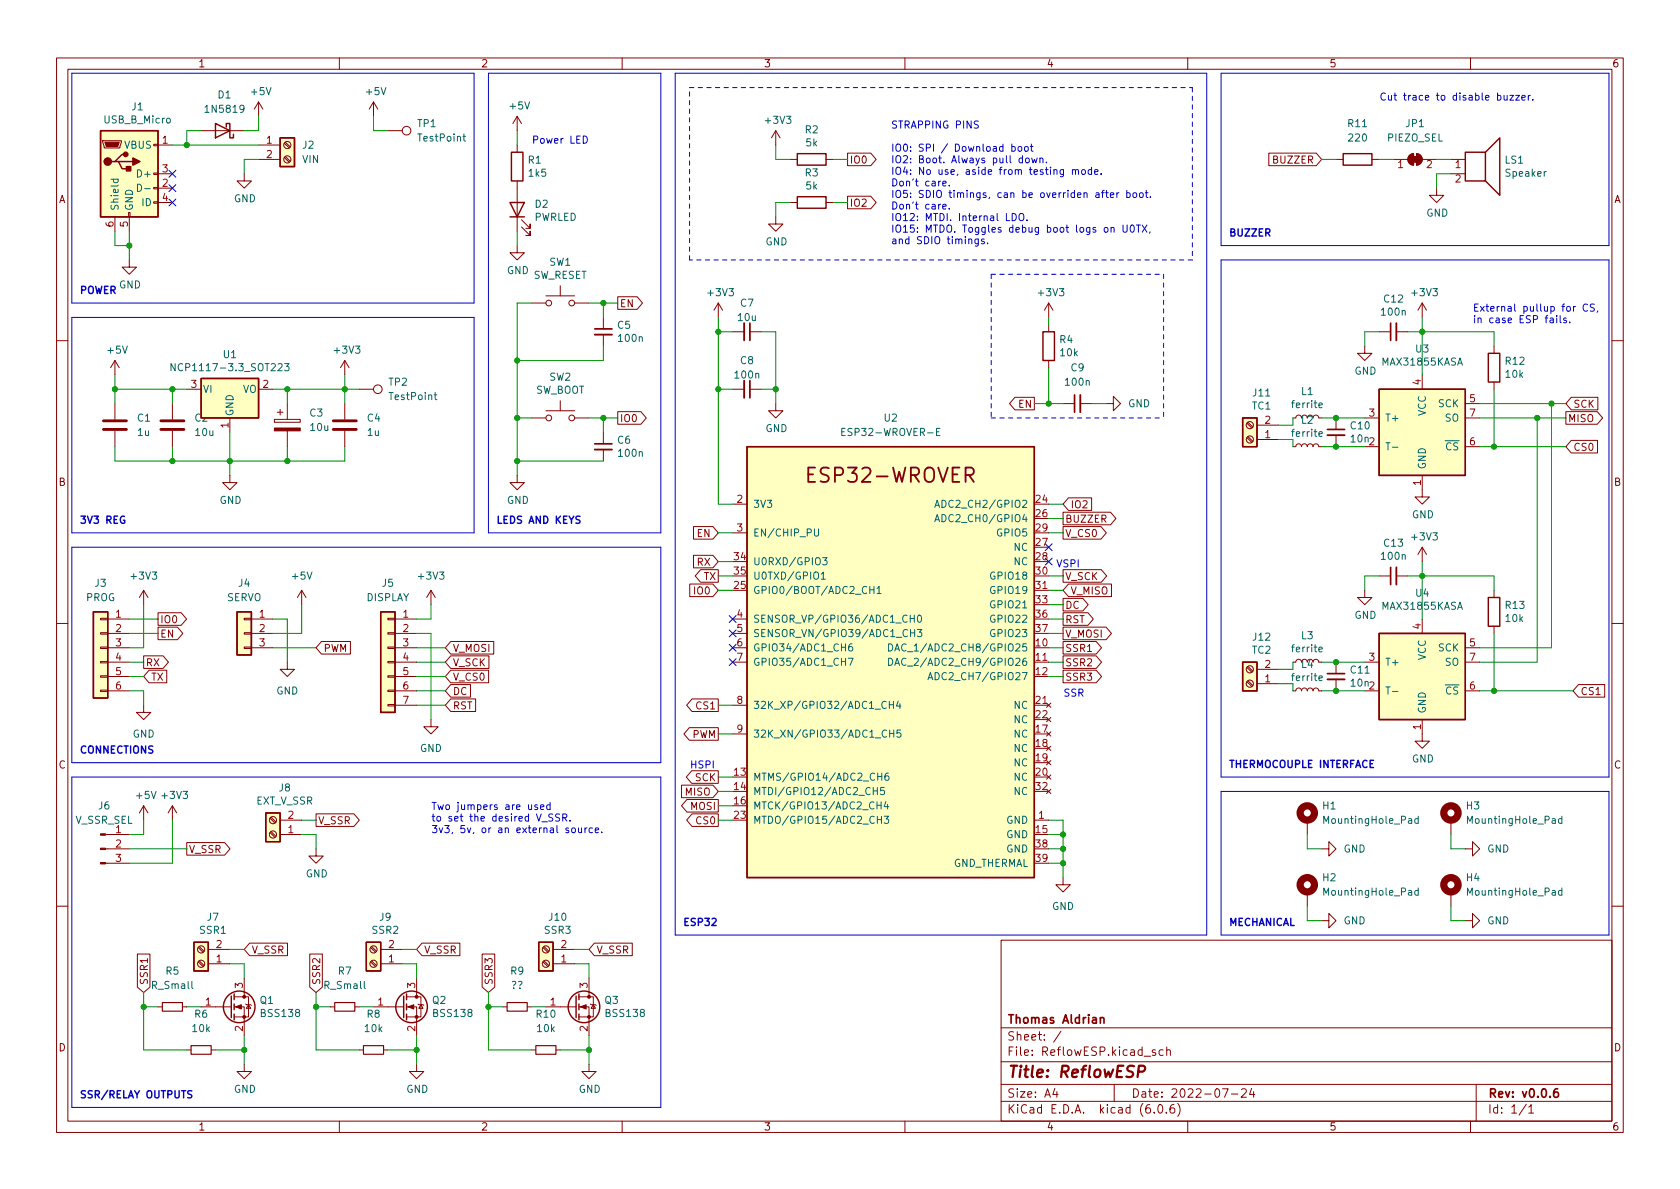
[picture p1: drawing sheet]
<svg xmlns="http://www.w3.org/2000/svg" width="297mm" height="210mm" viewBox="0 0 297 210" stroke-linecap="round" stroke-linejoin="round" font-family="sans-serif">
<g fill="none" stroke="#840000" stroke-width=".18">
<path d="M10 10.2h277v190.1h-277zM12 12.2h273v186.1h-273zM45.7 18l-.7 1.3M45.7 18v2.6M45.7 18l.8 1.3M60 10.2v2M66 18l-.7 1.3M66 18v2.6M66 18l.8 1.3M110 10.2v2M160 10.2v2M210 10.2v2"/>
<path d="M260 10.2v2M18.2 24.9h3.3v.2l-.3 1.1h-2.8zM20.3 38.3v2.6M22.7 37.6h.3v.7h-.3zM22.9 38.3v2.6M27.2 35.7h.7v.2h-.7zM27.2 33.1h.7v.3h-.7zM27.2 30.6h.7v.3h-.7zM27.2 25.5h.7v.3h-.7zM27.9 25.6h2.6M27.9 35.8h2.6M27.9 33.3h2.6"/>
<path d="M27.9 30.7h2.6M35.6 23.1h7.6M43.2 30.7v1.3h1.2l-1.2 1.3-1.3-1.3h1.3M45.7 25.6h3.8M45.7 28.2h3.8M50.3 27.9l.8 .8M50.3 25.3l.8 .9M50.4 27.7l.9 .8M50.4 25.1l.9 .9M68.6 23.1h2.5M91.4 20.6v2.5M91.4 25.6v1.3"/>
<path d="M91.4 32v8.9M91.4 20.6l-.7 1.2M91.4 20.6l.8 1.2M92.2 38.9l1.5 1.5v-.8v.8h-.7M137.2 38.3v1.3h1.2l-1.2 1.3-1.3-1.3h1.3M137.2 23.1l-.8 1.3M137.2 23.1v2.5M137.2 23.1l.7 1.3M139.7 28.2h1.3M139.7 35.8h1.3M146 28.2h1.3M146 35.8h1.3"/>
<path d="M149.9 27.1h4.1l.9 1.1-.9 1.1h-4.1zM149.9 34.7h4.1l.9 1.1-.9 1.1h-4.1zM224.3 27.1h8.4l1 1.1-1 1.1h-8.4zM236.2 28.2h1.3M242.6 28.2h1.2M246.4 28.2h2.5M249.2 27.5l.7-.3v2a1.02 1.02 0 0 1-.9-.6 1.02 1.02 0 0 1 .2-1.1zM250.4 27.2a1.02 1.02 0 0 1 1.1 1 1.02 1.02 0 0 1-1.1 1zM251.5 28.2h2.5M254 33.3v1.2h1.3l-1.3 1.3-1.3-1.3h1.3M256.5 28.2h2.6M256.5 30.7h2.6"/>
<path d="M22.9 46v1.2h1.2l-1.2 1.3-1.3-1.3h1.3M91.4 43.4v1.3h1.3l-1.3 1.3-1.2-1.3h1.2M92.2 40.1l1.5 1.6v-.8v.8h-.7M94 53.6h2.5M96.5 52.3h5.1M99.1 50.5v1.8M101.6 53.6h2.5M106.7 56.1v2.1M106.7 59.2v2M109.2 52.5h3.5l.9 1.1-.9 1.1h-3.5zM127 53.6l-.8 1.3M127 53.6v2.5"/>
<path d="M127 53.6l.8 1.3M129.5 58.7h2.1M132.6 58.7h2M185.4 53.6l-.7 1.3M185.4 53.6v2.5M185.4 57.4v1.3M185.4 53.6l.8 1.3M243.8 58.7h2.1M246.9 58.7h2M251.5 53.6v2.5M251.5 53.6l-.8 1.3M251.5 53.6l.7 1.3"/>
<path d="M10 60.2h2M20.3 63.7l-.7 1.3M20.3 63.7v2.6M20.3 71.4v2.8M20.3 76.2v2.8M20.3 63.7l.8 1.3M30.5 71.4v2.8M30.5 76.2v2.8M33 68.8h2.6M40.6 73.9v2.5M45.7 68.8h2.6M48.5 74.2h4.6v.5h-4.6z"/>
<path d="M49 72.9h1M49.5 72.4v1M50.8 71.4v2.8M50.8 76.2v2.8M61 63.7l-.8 1.3M61 63.7v2.6M61 71.4v2.8M61 76.2v2.8M61 63.7l.7 1.3M63.5 68.8h2.5M94 73.9h2.5M96.5 72.6h5.1"/>
<path d="M99.1 70.9v1.7M101.6 73.9h2.5M106.7 76.4v2.1M106.7 79.5v2M109.2 72.8h4.1l1 1.1-1 1.1h-4.1zM129.5 68.8h2.1M132.6 68.8h2M137.2 71.4v1.2h1.2l-1.2 1.3-1.3-1.3h1.3M179.4 70.3h3.5v2.2h-3.5l-.9-1.1zM185.4 63.7v1.3M188 71.4h2M191 71.4h2"/>
<path d="M195.6 71.4h1.2v-1.3l1.3 1.3-1.3 1.2v-1.2M220.5 74.8l.8 .9M220.5 77.4l.8 .8M220.6 74.7l.9 .8M220.6 77.2l.9 .8M222.2 77.7h3.9M222.2 75.2h3.9M228.6 79h.5l.2-.4 .3-.1 .4 .1 .1 .4 .1-.3 .3-.2 .5 .1 .1 .4 .3-.4 .4-.1 .2 .2 .2 .3 .1-.4 .4-.1 .3 .1 .2 .4h.5M230.1 73.9l-.1-.4-.4-.1-.3 .1-.2 .4h-.5M232.2 73.9l.1-.4 .4-.1 .3 .1 .2 .4h.5M236.2 73.9v2M236.2 77v2"/>
<path d="M241.3 61.2v1.3h1.3l-1.3 1.2-1.3-1.2h1.3M241.3 73.9h2.5M241.3 79h2.5M251.5 66.3v2.5M259.1 73.9h2.5M259.1 79h2.5M259.1 71.4h2.5M264.2 61.2v1.3M264.2 67.6v1.2M276.9 72.8h5.5l1 1.1-1 1.1h-5.5zM277.8 77.9h4.7v2.2h-4.7l-.9-1.1zM277.8 70.3h4.7v2.2h-4.7l-.9-1.1z"/>
<path d="M285 60.2h2M40.6 84.1v1.2h1.3l-1.3 1.3-1.2-1.3h1.2M91.4 84.1v1.2h1.3l-1.3 1.3-1.2-1.3h1.2M122.6 98.2h3.4l1 1.1-1 1.1h-3.4zM122.6 93.1h3.4l1 1.1-1 1.1h-3.4zM129.5 89.1h2.6M129.5 94.2h2.6M188 90.6h8.4l.9 1.1-.9 1.1h-8.4zM188 93.1h6.7l.9 1.1-.9 1.1h-6.7zM188.9 88h4.1v2.3h-4.1l-.9-1.2zM251.5 84.1v3.8h1.2l-1.2 1.2-1.3-1.2h1.3M251.5 96.8l-.8 1.2"/>
<path d="M251.5 96.8v2.5M251.5 96.8l.7 1.2M10 110.2h2M17.8 119.5h1.2v.3h-1.2zM17.8 117h1.2v.2h-1.2zM17.8 114.4h1.2v.3h-1.2zM17.8 111.9h1.2v.2h-1.2zM17.8 109.3h1.2v.3h-1.2zM19 117.1h3.9M19 114.5h3.9M19 109.5h3.9M19 112h3.9"/>
<path d="M19 119.6h3.9M25.4 116h3.4l1 1.1-1 1.1h-3.4zM25.4 104.4l-.8 1.3M25.4 104.4v2.5M25.4 104.4l.8 1.3M26.4 118.5h3.1v2.2h-3.1l-1-1.1zM27.9 108.4h4.1l1 1.1-1 1.1h-4.1zM27.9 110.9h3.5l.9 1.1-.9 1.1h-3.5zM43.2 114.4h1.2v.3h-1.2zM43.2 111.9h1.2v.2h-1.2zM43.2 109.3h1.2v.3h-1.2zM44.4 114.5h3.9"/>
<path d="M44.4 109.5h3.9M44.4 112h3.9M50.8 117.1v1.3h1.3l-1.3 1.2-1.3-1.2h1.3M53.3 104.4l-.7 1.3M53.3 104.4v2.5M53.3 104.4l.8 1.3M56.8 113.4h5.2v2.3h-5.2l-.9-1.2zM68.6 119.5h1.2v.3h-1.2zM68.6 117h1.2v.2h-1.2zM68.6 114.4h1.2v.3h-1.2zM68.6 111.9h1.2v.2h-1.2zM68.6 109.3h1.2v.3h-1.2z"/>
<path d="M69.8 117.1h3.9M69.8 114.5h3.9M69.8 109.5h3.9M69.8 112h3.9M69.8 119.6h3.9M76.2 104.4l-.8 1.3M76.2 104.4v2.5M76.2 104.4l.8 1.3M79.7 118.5h6.7v2.2h-6.7l-1-1.1zM79.7 116h6.8v2.2h-6.8l-1-1.1zM79.7 113.4h7.6v2.3h-7.6l-1-1.2zM121.9 103.3h4.1l1 1.1-1 1.1h-4.1z"/>
<path d="M123.9 100.7h3.1v2.3h-3.1l-1-1.2zM129.5 117.1h2.6M129.5 114.5h2.6M129.5 109.5h2.6M129.5 112h2.6M182.9 117.1h2.5M182.9 104.4h2.5M188 100.7h6.7l1 1.1-1 1.2h-6.7zM188 105.8h3.5l.9 1.1-.9 1.1h-3.5zM188 108.4h4.4l.9 1.1-.9 1.1h-4.4zM188 113.4h5.8l1 1.1-1 1.2h-5.8zM188 110.9h7.6l.9 1.1-.9 1.1h-7.6z"/>
<path d="M188 116h5.8l1 1.1-1 1.1h-5.8zM188 118.5h5.8l1 1.1-1 1.1h-5.8zM188.9 103.3h7.6v2.2h-7.6l-.9-1.1zM220.5 118l.8 .9M220.6 117.9l.9 .8M222.2 118.4h3.9M230.1 117.1l-.1-.4-.4-.1-.3 .1-.2 .4h-.5M232.2 117.1l.1-.4 .4-.1 .3 .1 .2 .4h.5M236.2 117.1v2M241.3 104.4v1.3h1.3l-1.3 1.2-1.3-1.2h1.3M241.3 117.1h2.5M243.8 101.8h2.1"/>
<path d="M246.9 101.8h2M251.5 109.5v2.5M259.1 117.1h2.5M259.1 114.5h2.5M264.2 104.4v1.3M264.2 110.7v1.3M285 110.2h2M17.8 122h1.2v.3h-1.2zM19 122.2h3.9M25.4 124.7v1.3h1.3l-1.3 1.2-1.3-1.2h1.3M68.6 124.6h1.2v.2h-1.2zM68.6 122h1.2v.3h-1.2z"/>
<path d="M69.8 122.2h3.9M69.8 124.7h3.9M76.2 127.2v1.3h1.3l-1.3 1.3-1.3-1.3h1.3M79.7 121.1h3.5v2.2h-3.5l-1-1.1zM79.7 123.6h4.4v2.2h-4.4l-1-1.1zM120.5 138.8h5.5l1 1.1-1 1.2h-5.5zM121.9 128.7h5.1v2.2h-5.1l-1-1.1zM122.3 136.3h4.7v2.2h-4.7l-1-1.1zM122.4 123.6h4.6v2.2h-4.6l-1-1.1zM129.5 124.7h2.6M129.5 129.8h2.6M182.9 124.7h2.5"/>
<path d="M185 129.4l.8 .8M185 131.9l.8 .8M185 134.5l.8 .7M185 137l.8 .8M185 124.3l.8 .8M185 126.9l.8 .7M185 139.6l.8 .7M185.8 129.4l-.8 .8M185.8 131.9l-.8 .8M185.8 134.5l-.8 .7M185.8 137l-.8 .8M185.8 124.3l-.8 .8"/>
<path d="M185.8 126.9l-.8 .7M185.8 139.6l-.8 .7M220.5 120.6l.8 .8M220.6 120.4l.9 .8M222.2 120.9h3.9M228.6 122.2h.5l.2-.4 .3-.1 .4 .1 .1 .4 .1-.4 .3-.1 .5 .1 .1 .4 .3-.4 .4-.1 .2 .1 .2 .4 .1-.4 .4-.1 .3 .1 .2 .4h.5M236.2 120.1v2.1M241.3 122.2h2.5M251.5 127.2v3.9h1.2l-1.2 1.2-1.3-1.2h1.3M259.1 122.2h2.5M279.1 121.1h4.6v2.2h-4.6l-1-1.1zM18.6 152.6h4.3"/>
<path d="M18.6 150.1h4.3M18.6 147.6h4.3M25.4 142.5v2.5M25.4 142.5l-.8 1.3M25.4 142.5l.8 1.3M30.5 142.5v2.5M30.5 142.5l-.8 1.3M30.5 142.5l.7 1.3M33 149h6.7l1 1.1-1 1.1h-6.7zM47.8 144.7l.8 .8M47.8 147.2l.8 .9M47.9 144.5l.9 .9"/>
<path d="M47.9 147.1l.9 .8M49.5 145h3.8M49.5 147.6h3.8M55.9 150.1v1.3h1.2l-1.2 1.2-1.3-1.2h1.3M55.9 143.9h6.7l.9 1.1-.9 1.1h-6.7zM121.5 141.4h5.5v2.2h-5.5l-1-1.1zM122.4 143.9h4.6v2.2h-4.6l-1-1.1zM182.9 145h2.5M188 155.2v1.3h1.2l-1.2 1.2-1.3-1.2h1.3M231.1 145v2.6M231.1 157.7v2.6M233.7 150.1h1.2v-1.3l1.3 1.3-1.3 1.3v-1.3"/>
<path d="M256.5 145v2.6M256.5 157.7v2.6M259.1 150.1h1.2v-1.3l1.3 1.3-1.3 1.3v-1.3M10 160.2h2M24.3 168.7h2.2v5.9l-1.1 .9-1.1-.9zM27.9 178h.8M32.3 178h.7M35.1 167.6l.8 .8M35.1 170.1l.8 .8M35.2 167.4l.9 .8M35.2 169.9l.9 .9M35.6 178h5.3"/>
<path d="M36.8 170.4h3.8M36.8 167.9h3.8M41.4 178h1.8v5.1M41.4 176.3h2.5v3.5h-2.5M43.2 173v3.3M43.4 177.5l.2 .2h.7l.1 .1M43.9 177.7l.4 .6h-.7zM44.1 166.8h6.7v2.2h-6.7l-.9-1.1zM54.8 168.7h2.2v5.9l-1.1 .9-1.1-.9zM58.4 178h.8M62.7 178h.8M65.5 167.6l.9 .8"/>
<path d="M65.5 170.1l.9 .8M65.7 167.4l.9 .8M65.7 169.9l.9 .9M66 178h5.4M67.3 170.4h3.8M67.3 167.9h3.8M71.9 178h1.8v5.1M71.9 176.3h2.5v3.5h-2.5M73.7 173v3.3M73.9 177.5l.1 .2h.8l.1 .1M74.4 177.7l.4 .6h-.8zM74.6 166.8h6.7v2.2h-6.7l-.9-1.1z"/>
<path d="M85.2 168.7h2.3v5.9l-1.1 .9-1.2-.9zM88.9 178h.8M93.2 178h.8M96 167.6l.9 .8M96 170.1l.9 .8M96.2 167.4l.9 .8M96.2 169.9l.9 .9M96.5 178h5.4M97.8 170.4h3.8M97.8 167.9h3.8M102.4 178h1.7v5.1M102.4 176.3h2.5v3.5h-2.5"/>
<path d="M104.1 173v3.3M104.4 177.5l.1 .2h.8l.1 .1M104.9 177.7l.4 .6h-.8zM105.1 166.8h6.7v2.2h-6.7l-1-1.1zM177 166.3h108v32h-108zM233.7 162.8h1.2v-1.3l1.3 1.3-1.3 1.3v-1.3M259.1 162.8h1.2v-1.3l1.3 1.3-1.3 1.3v-1.3M285 160.2h2M33 185.7h.8M37.3 185.7h.8M43.2 188.2v1.3h1.2l-1.2 1.2-1.3-1.2h1.3M60 198.3v2"/>
<path d="M63.5 185.7h.8M67.8 185.7h.8M73.7 188.2v1.3h1.2l-1.2 1.2-1.3-1.2h1.3M94 185.7h.7M98.3 185.7h.8M104.1 188.2v1.3h1.3l-1.3 1.2-1.2-1.2h1.2M110 198.3v2M160 198.3v2M177 194.8h108M177 191.8h108M177 187.8h108M177 181.8h108"/>
<path d="M186.5 192.5l-.4 1h1M186.9 193v1M187.6 182.4l-1.3 1.9M197 191.8v3M204.1 196.7v.1M204.3 185.7l-.4-.1-.2 .2 .1 .3 .5 .1v.4h-.6M204.9 195.4l.2-.1a.81 .81 0 0 1 .6 .7 .81 .81 0 0 1-.3 .8h-.2a.81 .81 0 0 1-.6-.6 .81 .81 0 0 1 .3-.8zM205.6 185.7l-.4-.1-.3 .3v.4l.2 .3h.5M206.2 196.7v.1M206.3 185.8l.2-.2 .4 .1v.9M206.3 185.1v1.5M207.6 195.3a.59 .59 0 0 0-.7 .7v.5l.1 .3h.4l.2-.1 .1-.5-.1-.2-.5-.1-.2 .3"/>
<path d="M208.2 195.1a1.72 1.72 0 0 1 0 2.3M210 198.3v2M216.1 192.5h1l-.6 1.5M217.7 193.5h1.2M219.5 192.7l.6-.2 .2 .2 .1 .3-1 1h1M221.3 192.5l-.4 1h1M221.6 193v1M260 198.3v2M261 191.8v6.5M269.9 195.3l-1.3 1.9M270.3 195.8l.4-.5v1.5M270.3 196.8h.9"/>
<circle cx="50.8" cy="28.2" r=".63"/>
<circle cx="50.8" cy="25.6" r=".63"/>
<circle cx="71.9" cy="23.1" r=".76"/>
<circle cx="97" cy="53.6" r=".51"/>
<circle cx="101.1" cy="53.6" r=".51"/>
<circle cx="66.8" cy="68.8" r=".76"/>
<circle cx="97" cy="73.9" r=".51"/>
<circle cx="101.1" cy="73.9" r=".51"/>
<circle cx="221" cy="75.2" r=".63"/>
<circle cx="221" cy="77.7" r=".63"/>
<circle cx="221" cy="118.4" r=".63"/>
<circle cx="221" cy="120.9" r=".63"/>
<circle cx="48.3" cy="147.6" r=".63"/>
<circle cx="48.3" cy="145" r=".63"/>
<circle cx="35.6" cy="167.9" r=".63"/>
<circle cx="35.6" cy="170.4" r=".63"/>
<circle cx="66" cy="170.4" r=".63"/>
<circle cx="66" cy="167.9" r=".63"/>
<circle cx="96.5" cy="167.9" r=".63"/>
<circle cx="96.5" cy="170.4" r=".63"/>
</g>
<path d="M105.2 58.2h3M132.6 57.1v3.1M245.9 57.1v3.1M105.2 78.5h3M132.6 67.3v3.1M190 69.8v3.1M234.7 75.9h3M234.7 119.1h3M245.9 100.3v3.1M194.6 179.9v1M194.6 180.1l.2-.2 .3 .1 .1 .9M275.4 192.5a.59 .59 0 0 0-.7 .7v.5l.1 .3h.5l.2-.1 .1-.5-.2-.2-.4-.1-.3 .3" fill="none" stroke="#840000" stroke-width=".3"/>
<path d="M201.3 189.5h.7a.55 .55 0 0 0 .5-.5 .55 .55 0 0 0-.4-.5h-.7l-.3 2" fill="none" stroke="#840000" stroke-width=".4"/>
<g fill="#ffffc2" stroke="#ffffc2" stroke-width=".18">
<path d="M49.5 24.4h2.6v5.1h-2.6z"/>
<path d="M219.7 73.9h2.5v5.1h-2.5z"/>
<path d="M17.8 23.1h10.1v15.2h-10.1z"/>
<path d="M243.8 112h15.3v15.2h-15.3z"/>
<path d="M219.7 117.1h2.5v5.1h-2.5z"/>
<path d="M95.2 166.6h2.6v5.1h-2.6z"/>
<path d="M41.9 108.2h2.5v7.6h-2.5z"/>
<path d="M16.5 108.2h2.5v15.2h-2.5z"/>
<path d="M35.6 66.9h10.1v7h-10.1z"/>
<path d="M132.1 79h50.8v76.2h-50.8z"/>
<path d="M67.3 108.2h2.5v17.8h-2.5z"/>
<path d="M243.8 68.8h15.3v15.3h-15.3z"/>
<path d="M34.3 166.6h2.5v5.1h-2.5z"/>
<path d="M64.8 166.6h2.5v5.1h-2.5z"/>
<path d="M47 143.8h2.5v5h-2.5z"/>
</g>
<g fill="none" stroke="#840000" stroke-width=".25">
<path d="M17.8 23.1h10.1v15.2h-10.1zM20.3 28.6h.7l.6 1.2h1.3M21 28.6h2.5M22.2 27.3h-.6l-1.3 1.3h-.6M38.1 21.8l2.5 1.3-2.5 1.3zM40 22.5v-.7h.6v2.6h.7v-.7M49.5 24.4h2.6v5.1h-2.6zM90.2 35.8h2.5l-1.3 2.5zM90.2 38.3h2.5M90.4 26.9h2.1v5.1h-2.1zM141 34.8h5v2h-5zM141 27.2h5v2h-5z"/>
<path d="M237.5 27.2h5.1v2h-5.1zM259.1 26.9h3.5v5.1h-3.5zM262.6 26.9l2.6-2.5v10.1l-2.6-2.5M184.4 58.7h2v5h-2zM35.6 66.9h10.1v7h-10.1zM132.1 79h50.8v76.2h-50.8zM219.7 73.9h2.5v5.1h-2.5zM243.8 68.8h15.3v15.3h-15.3zM263.1 62.5h2.1v5.1h-2.1zM16.5 108.2h2.5v15.2h-2.5zM41.9 108.2h2.5v7.6h-2.5zM67.3 108.2h2.5v17.8h-2.5z"/>
<path d="M219.7 117.1h2.5v5.1h-2.5zM243.8 112h15.3v15.2h-15.3zM263.1 105.7h2.1v5h-2.1zM47 143.8h2.5v5h-2.5zM34.3 166.6h2.5v5.1h-2.5zM40.9 176.1v3.9M41.4 175.8v1M41.4 177.5v1.1M41.4 179.3v1M64.8 166.6h2.5v5.1h-2.5zM71.4 176.1v3.9M71.9 175.8v1"/>
<path d="M71.9 177.5v1.1M71.9 179.3v1M95.2 166.6h2.6v5.1h-2.6zM101.9 176.1v3.9M102.4 175.8v1M102.4 177.5v1.1M102.4 179.3v1"/>
<circle cx="42.3" cy="178" r="2.79"/>
<circle cx="72.8" cy="178" r="2.79"/>
<circle cx="103.3" cy="178" r="2.79"/>
</g>
<g fill="none" stroke="#006464" stroke-width=".18">
<path d="M19.6 31.7h1.3M20.1 31.7l-.1 .4 .3 .2 .5-.1v-.5M24.3 32.6a.64 .64 0 0 1 .7 .6 .64 .64 0 0 1-.7 .6zM25.6 33.4h.9M81.8 24.1h.5M82 23.7v1.1l.3 .2M31 64.3v1.3l-.8-1.3v1.3M50.3 64.3h.8l-.4 .5 .3 .1v.5l-.1 .2-.6-.2M76.8 69.8h.4M76.9 69.4v1.1l.3 .2M148.8 76.4h.5M149.4 75.8h-.6v1.2h.6"/>
<path d="M165.6 76.4h.4M166.2 75.8h-.6v1.2h.6M233.2 71.7l.6-.1-.1-.3-.3-.1-.2 .2 .1 .6h.4M233.2 76.8l.6-.2-.1-.2-.3-.1-.2 .2 .1 .6h.4M246.2 79.1h1M144 93.5v1.1l.2 .2 .4-.1 .1-.1v-1.1M145.4 98.6h.8l-.4 .5 .4 .1v.6l-.2 .1-.6-.1M165.3 89.7l.4-1.2 .4 1.2M165.3 92.3l.4-1.3 .4 1.3M165.4 89.4h.6M165.4 91.9h.6M145.2 101.5l.4-.3v1.2"/>
<path d="M145.2 102.4h.7M150 116.4h.8l-.5 1.3M150.6 113.9h-.3a.85 .85 0 0 0 0 1.2l.4-.1 .1-.4-.3-.3h-.2l-.3 .3M153.8 104.3h.7M154.5 103.7v1.3M155.1 104.1l.3-.4v1.3M155.1 105h.7M157.1 113.9a.64 .64 0 0 1 .7 .6 .64 .64 0 0 1-.7 .6zM157.1 116.4a.64 .64 0 0 1 .7 .6 .64 .64 0 0 1-.7 .7zM158.2 115.1l.4-1.2 .4 1.2M158.2 117.7l.4-1.3 .4 1.3M158.3 114.8h.6"/>
<path d="M158.3 117.3h.6M160.9 109.4h.8M161 111.9h.7M161.7 108.8v1.2M161.7 111.3v1.3M162.2 111.3h.8l-.4 .5 .3 .1v.6l-.2 .1-.5-.1M162.3 108.9l.2-.1a.68 .68 0 0 1 .4 .6 .68 .68 0 0 1-.4 .6l-.2-.1-.1-.3zM164.2 119.8h.6M233.2 119.9l.6-.1-.1-.2-.3-.1-.2 .2 .1 .6h.4M233.2 114.9l.6-.2-.1-.2-.3-.1-.2 .2 .1 .6h.4M154.4 139.9h.7M155.1 139.3v1.2"/>
<path d="M155.2 137.3h.7M155.9 136.7v1.3M156.3 139.3h-.6v.6l.2-.2 .4 .1 .1 .2-.1 .4-.1 .1-.5-.1M157.1 136.7l-.4 .1a.86 .86 0 0 0 0 1.2l.4-.1 .1-.5-.3-.2h-.2l-.2 .2M157.2 124v1.3M157.2 124.6h.8M157.3 129.1v1.3M157.3 129.7h.7M158 124v1.3M158 129.1v1.3M158.8 124l-.3 .9h.8M159.1 124.4v.9"/>
<path d="M159.2 129.1h-.6v.6l.2-.1h.4l.1 .2-.1 .4-.1 .2-.5-.2M164.1 120.2l.4-1.3 .4 1.3M246.2 122.3h1M155.1 142.4h.7M155.1 144.9h.8M155.8 141.8v1.3M155.9 144.3v1.3M156.3 144.3h.8l-.4 .5 .4 .1v.6l-.2 .1-.6-.1M156.6 141.7l-.3 .9h.8M156.9 142.2v.9M250.8 144.8h-.4l-.3 .2 .2 .5h.5M250.8 157.5h-.4l-.3 .2 .2 .5h.5"/>
<path d="M250.8 144.3v1.3M250.8 157v1.3M276.2 144.8h-.4l-.3 .2 .2 .5h.5M276.2 157.5h-.4l-.3 .2 .2 .5h.5M276.2 144.3v1.3M276.2 157v1.3"/>
</g>
<path d="M105.2 59.2h3M131.6 57.1v3.1M246.9 57.1v3.1M105.2 79.5h3M131.6 67.3v3.1M191 69.8v3.1M234.7 77h3M246.9 100.3v3.1M234.7 120.1h3" fill="none" stroke="#840000" stroke-width=".33"/>
<g fill="#840000" stroke="#840000" stroke-width=".25">
<path d="M23.5 27.9l1.3 .7-1.3 .6z"/>
<path d="M22.4 29.5h.7v.7h-.7z"/>
<circle cx="19" cy="28.6" r=".63"/>
<circle cx="22.2" cy="27.3" r=".38"/>
</g>
<g fill="#840000" stroke="#840000" stroke-width=".18">
<path d="M18.5 25.1h2.6l-.3 .8h-2z"/>
<path d="M249.7 27.7h1v1h-1z"/>
<path d="M249.2 27.5l.7-.3v2a1.02 1.02 0 0 1-.9-.6 1.02 1.02 0 0 1 .2-1.1z"/>
<path d="M250.4 27.2a1.02 1.02 0 0 1 1.1 1 1.02 1.02 0 0 1-1.1 1z"/>
<path d="M102.6 178l1-.3v.7z"/>
<path d="M17.8 152.5h.8v.3h-.8z"/>
<path d="M17.8 150h.8v.2h-.8z"/>
<path d="M17.8 147.4h.8v.3h-.8z"/>
<path d="M41.7 178l1-.3v.7z"/>
<path d="M72.1 178l1.1-.3v.7z"/>
<path d="M48.5 75.7h4.6v.5h-4.6z"/>
<circle cx="104.1" cy="179.8" r=".25"/>
<circle cx="104.1" cy="176.3" r=".25"/>
<circle cx="43.2" cy="179.8" r=".25"/>
<circle cx="43.2" cy="176.3" r=".25"/>
<circle cx="73.7" cy="179.8" r=".25"/>
<circle cx="73.7" cy="176.3" r=".25"/>
</g>
<g fill="none" stroke="#840000" stroke-width="1.3">
<circle cx="231.1" cy="156.5" r="1.27"/>
<circle cx="231.1" cy="143.8" r="1.27"/>
<circle cx="256.5" cy="156.5" r="1.27"/>
<circle cx="256.5" cy="143.8" r="1.27"/>
</g>
<path d="M18.3 75.9h4.1M18.3 74.4h4.1M28.4 75.9h4.1M28.4 74.4h4.1M58.9 75.9h4.1M58.9 74.4h4.1" fill="none" stroke="#840000" stroke-width=".51"/>
<path d="M28.7 177.3h3.6v1.5h-3.6zM59.2 177.3h3.5v1.5h-3.5zM89.7 177.3h3.5v1.5h-3.5zM33.8 184.9h3.5v1.5h-3.5zM64.3 184.9h3.5v1.5h-3.5zM94.7 184.9h3.6v1.5h-3.6z" fill="none" stroke="#840000" stroke-width=".2"/>
<g fill="none" stroke="#840000" stroke-width=".32">
<path d="M142.9 83.9h.9M144.1 82.7h-1.2v2.5h1.2M146.5 82.8l-.9-.1a.62 .62 0 0 0-.5 .6 .62 .62 0 0 0 .5 .6 .93 .93 0 0 1 .9 .6 .65 .65 0 0 1-.5 .7l-.9-.1M147.6 84h1a.69 .69 0 0 0 .5-.7 .69 .69 0 0 0-.5-.6h-1v2.5M149.9 82.7h1.6l-.9 .9a.69 .69 0 0 1 .9 .5v.6l-.2 .4-.3 .1h-.7l-.4-.2M152.5 82.9l.3-.2h.6a.69 .69 0 0 1 .4 1.1l-1.5 1.4h1.6M155 84.2h1.9M157.9 82.7l.6 2.5 .5-1.8 .5 1.8 .6-2.5M161 84h1a.69 .69 0 0 0 .5-.7 .69 .69 0 0 0-.5-.6h-1v2.5M161.7 84l.8 1.2M163.6 83a.85 .85 0 0 1 1-.3 .85 .85 0 0 1 .6 .8v.9a.85 .85 0 0 1-.9 .9 .85 .85 0 0 1-.8-.9zM165.9 82.7l.8 2.5 .9-2.5"/>
<path d="M168.4 83.9h.9M169.6 82.7h-1.2v2.5h1.2M170.7 84h1a.69 .69 0 0 0 .5-.7 .69 .69 0 0 0-.5-.6h-1v2.5M171.3 84l.9 1.2"/>
</g>
<g fill="none" stroke="#0000c2" stroke-width=".18">
<path d="M12.7 12.9h71.1v40.7h-71.1zM86.4 12.9h30.4v81.3h-30.4zM119.4 12.9h94v152.4h-94zM215.9 12.9h68.6v30.5h-68.6zM265.9 16.9l.1 .7 .3 .1 .2-.1M266.5 16.9v.8M267 16.9h.6l-.6 .8h.6M268 16.9h.7l-.7 .8h.7M269.1 17.3l.6-.1-.1-.3h-.3l-.2 .1v.6h.5M270.2 16.9v.8M270.6 16.9l-.4 .2M271 17.6v.1"/>
<path d="M103.1 24.1a.64 .64 0 0 1 .8 .6 .64 .64 0 0 1-.8 .6zM166.7 32.5l.6-.2-.1-.2-.3-.1-.2 .2v.6h.5M166.7 36.6l.6-.2-.1-.2-.3-.1-.2 .2v.6h.5M167.8 32.8v.1M167.8 36.9v.1M173 21.5l-.5-.1-.2 .1v.4l.6 .2 .1 .3-.3 .3-.4-.1M178.9 26l.4-.1 .2 .2-.1 .6h-.5M178.9 25.5v1.2M179 37.7a.64 .64 0 0 1 .7 .7 .64 .64 0 0 1-.7 .6zM180.1 26l.3-.1 .3 .2v.4l-.3 .2h-.3l-.1-.2zM180.2 37.9l.3-.2a.43 .43 0 0 1 .5 .5v.4a.42 .42 0 0 1-.4 .4 .42 .42 0 0 1-.4-.4zM180.8 28l-.4-.1-.2 .3 .1 .5h.5"/>
<path d="M180.8 27.5v1.3M181.3 26l.3-.1 .2 .2v.4l-.2 .2h-.3l-.2-.2zM181.4 28l.3-.1 .3 .3v.4l-.3 .2-.3-.1-.1-.1zM181.6 38.9v.1M182.2 25.9h.5M182.4 25.5v1.1l.3 .1M182.4 27.9l.3 .9 .2-.6 .2 .6 .3-.9M183.9 28.1l.1-.2 .3 .1 .1 .8M183.9 27.9v.9M185 28.7v.1M188 30v1l-.2 .3-.3-.1M188 30.1l-.3-.1-.3 .2 .2 .6h.4"/>
<path d="M189.6 30.1l.2-.1 .3 .1 .1 .7M189.6 30v.8M190.2 30.2l.1-.2 .3 .1 .1 .7M191.4 30.1l.3-.1 .2 .2v.4l-.2 .2h-.3l-.2-.2zM193 30.1l-.4-.1-.2 .2 .1 .6h.5M193 29.6v1.2M193.5 30.4l.6-.1v-.2l-.4-.1-.2 .2 .1 .6h.5M194.7 30.7v.1M194.7 34.1h.5M195.2 33.7l-.3 .1v1.1M195.5 34.1h.5M195.7 33.7v1l.3 .2"/>
<path d="M196.3 34.5l.6-.1v-.3h-.4l-.2 .2 .1 .6h.5M197.5 34.1v.8M197.8 34.1l-.3 .2M198.6 39.8v1l.2 .3h.2l.3-.3v-1M199.2 34.1h.4l.2 .2-.1 .6h-.5M199.2 33.7v1.2M200 39.9l.1-.1a.68 .68 0 0 1 .5 .6 .68 .68 0 0 1-.5 .7l-.1-.2-.2-.3zM200.4 34.1h.3l.3 .2v.4l-.3 .2h-.3l-.1-.2zM200.9 39.8h.7M201.3 39.8v1.3M201.6 34.1h.3l.2 .2v.4l-.2 .2h-.3l-.1-.2zM201.9 39.8l.9 1.3"/>
<path d="M202.5 34.1h.5M202.7 33.7v1l.3 .2M202.8 39.8l-.9 1.3M203.4 34.8v.1M12.7 56.1h71.1v38.1h-71.1zM173 42.3v1l-.3 .2h-.3M173 42.3h-.4l-.2 .2 .1 .5h.5M174 42.3h-.3l-.2 .1 .1 .2 .4 .1v.3h-.5M174.6 43v.1M196.4 40.3l.2-.1 .3 .1 .1 .8M196.4 40.2v.9M203.3 41l-.1 .2"/>
<path d="M215.9 46h68.6v91.4h-68.6zM274.1 56.3h.5v.8M274.6 56.5l-.4 .1-.2 .2 .2 .3 .4-.1M275.2 56.2v.9M275.8 55.8v1.1l.2 .2M276.9 56.3l-.3-.1-.1 .2v.2l.4 .1v.3h-.4M277.5 57v.1M278.6 54.2l-.4 .2M280.7 53.9a.6 .6 0 0 0-.9 .4 .6 .6 0 0 0 .6 .7l.3-.1M281.9 53.8h-.5l-.2 .2 .1 .3 .5 .2v.4l-.1 .1h-.5M282.5 55l-.1 .2M12.7 96.8h104.1v38.1h-104.1z"/>
<path d="M12.7 137.4h104.1v58.4h-104.1zM215.9 139.9h68.6v25.4h-68.6zM95 142.4l-.3-.1-.2 .2 .1 .2 .4 .1v.3h-.5M95.6 142.7l.6-.1-.1-.2-.4-.1-.1 .2v.6h.5M97.3 142.4l-.4-.1-.2 .3 .1 .5h.5M97.3 141.9v1.3M97.7 144l-.4-.1-.2 .2v.3l.5 .3 .1 .3-.2 .2-.5-.1M99 144l-.5-.1-.3 .3 .2 .3 .5 .2v.4l-.2 .1-.5-.1M99.5 144.6l.6-.1 .1-.1v-.3l-.7-.2v1.3M99.8 144.6l.4 .6M100.5 146.5l-.3-.1-.2 .2 .1 .2 .4 .1v.3h-.5M100.8 145.1v.1"/>
<path d="M101.2 146.5l.3-.1 .2 .2v.4l-.2 .2h-.3l-.1-.2zM102.3 146.4v.8h.3l.2-.1M102.8 146.4v.8M103.4 146.4v.8M103.8 146.4l-.4 .2M104.8 146.5l-.4-.1-.2 .2 .1 .6h.5M105.2 146.8l.6-.1v-.2l-.4-.1-.2 .2 .1 .6h.5M106.4 147.1v.1"/>
</g>
<path d="M22 91.3a.59 .59 0 0 0-.7 .6 .59 .59 0 0 0 .7 .6l.1-.5h-.3M102.6 91.3h-.5l-.2 .1v.4l.5 .2 .2 .3-.3 .2h-.5M33.9 192.9h-.5l-.2 .1v.4l.6 .2 .1 .3-.2 .2h-.5" fill="none" stroke="#0000c2" stroke-width=".25"/>
<path d="M121.9 15.5h88.9M210.8 15.5v30.5M121.9 46v-30.5M175.3 48.5h30.4M175.3 48.5v25.4M205.7 48.5v25.4M210.8 46h-88.9M175.3 73.9h30.4" fill="none" stroke="#0000c2" stroke-width=".18" stroke-dasharray=".8 .8"/>
<g fill="none" stroke="#009600" stroke-width=".18">
<path d="M30.5 25.6h15.2M35.6 23.1h-2.6v2.5M45.7 28.2h-2.5v2.5M45.7 20.6v2.5h-2.5M66 20.6v2.5h2.6M91.4 23.1v2.5M137.2 25.6v2.6h2.5M139.7 35.8h-2.5v2.5M147.3 28.2h2.6M147.3 35.8h2.6M233.7 28.2h2.5M243.8 28.2h2.6"/>
<path d="M254 28.2h2.5M256.5 30.7h-2.5v2.6M20.3 40.9v2.5h2.6M22.9 40.9v5.1M91.4 40.9v2.5M94 53.6h-2.6v30.5M104.1 53.6h5.1M106.7 53.6v2.5M127 58.7h2.5M127 56.1v33h2.5M134.6 58.7h2.6v12.7M185.4 56.1v1.3"/>
<path d="M243.8 58.7h-2.5v2.5M248.9 58.7h15.3v2.5M251.5 56.1v10.2M20.3 68.8h12.7M20.3 79v2.5h40.7v-2.5M20.3 66.3v5.1M30.5 68.8v2.6M30.5 79v2.5M40.6 76.4v7.7M48.3 68.8h15.2M50.8 68.8v2.6M50.8 79v2.5"/>
<path d="M61 66.3v5.1M91.4 73.9h2.6M104.1 73.9h5.1M106.7 61.2v2.5h-15.3M106.7 73.9v2.5M127 68.8h2.5M134.6 68.8h2.6M182.9 71.4h5.1M185.4 65v6.4M193 71.4h2.6M226.1 77.7h2.5v1.3M228.6 73.9v1.3h-2.5"/>
<path d="M233.7 79h7.6M233.7 73.9h7.6M261.6 71.4h15.3M261.6 79h15.3M261.6 73.9h15.3M264.2 68.8v10.2M271.8 73.9v43.2h-10.2M274.3 71.4v43.1h-12.7M91.4 81.5h15.3M127 99.3h2.5M127 94.2h2.5M185.4 94.2h2.6"/>
<path d="M185.4 89.1h2.6M185.4 91.7h2.6M251.5 99.3v10.2M22.9 117.1h2.5M22.9 112h5M22.9 109.5h5M22.9 119.6h2.5M25.4 106.9v7.6h-2.5M48.3 109.5h2.5v7.6M48.3 114.5h7.6M53.3 106.9v5.1h-5M73.7 117.1h5"/>
<path d="M73.7 114.5h5M73.7 112h2.5v15.2M73.7 119.6h5M76.2 106.9v2.6h-2.5M127 104.4h2.5M127 101.8h2.5M185.4 104.4h2.6M185.4 101.8h2.6M185.4 117.1h2.6M185.4 114.5h2.6M185.4 112h2.6M185.4 109.5h2.6"/>
<path d="M185.4 106.9h2.6M185.4 119.6h2.6M228.6 117.1v1.3h-2.5M233.7 117.1h7.6M243.8 101.8h-2.5v2.6M248.9 101.8h15.3v2.6M264.2 112v10.2M22.9 122.2h2.5v2.5M73.7 122.2h5M73.7 124.7h5M127 139.9h2.5M127 129.8h2.5"/>
<path d="M127 137.4h2.5M127 124.7h2.5M226.1 120.9h2.5v1.3M233.7 122.2h7.6M261.6 122.2h16.5M22.9 150.1h10.1M25.4 145v2.6h-2.5M30.5 145v7.6h-7.6M53.3 147.6h2.6v2.5M53.3 145h2.6M127 142.5h2.5M127 145h2.5"/>
<path d="M185.4 145h2.6v10.2M185.4 152.6h2.6M185.4 150.1h2.6M185.4 147.6h2.6M231.1 147.6v2.5h2.6M256.5 147.6v2.5h2.6M25.4 178h2.5M25.4 175.5v10.2h7.6M33 178h2.6M40.6 170.4h2.6v2.6M40.6 167.9h2.6M55.9 175.5v10.2h7.6"/>
<path d="M55.9 178h2.5M63.5 178h2.5M71.1 167.9h2.6M71.1 170.4h2.6v2.6M86.4 178h2.5M86.4 175.5v10.2h7.6M94 178h2.5M101.6 167.9h2.5M101.6 170.4h2.5v2.6M231.1 160.3v2.5h2.6M256.5 160.3v2.5h2.6M38.1 185.7h5.1"/>
<path d="M43.2 183.1v5.1M68.6 185.7h5.1M73.7 183.1v5.1M99.1 185.7h5M104.1 183.1v5.1"/>
</g>
<g fill="none" stroke="#000084" stroke-width=".18">
<path d="M29.9 35.2l1.2 1.2M29.9 30.1l1.2 1.2M29.9 32.7l1.2 1.2M31.1 35.2l-1.2 1.2M31.1 30.1l-1.2 1.2M31.1 32.7l-1.2 1.2M184.8 98.7l1.2 1.2M184.8 96.2l1.2 1.2M186 98.7l-1.2 1.2M186 96.2l-1.2 1.2M128.9 113.9l1.2 1.3M128.9 116.5l1.2 1.2"/>
<path d="M128.9 108.9l1.2 1.2M128.9 111.4l1.2 1.2M130.1 113.9l-1.2 1.3M130.1 116.5l-1.2 1.2M130.1 108.9l-1.2 1.2M130.1 111.4l-1.2 1.2"/>
</g>
<g fill="#009600" stroke="#009600" stroke-width=".18">
<circle cx="251.5" cy="101.8" r=".46"/>
<circle cx="236.2" cy="117.1" r=".46"/>
<circle cx="127" cy="68.8" r=".46"/>
<circle cx="185.4" cy="71.4" r=".46"/>
<circle cx="137.2" cy="68.8" r=".46"/>
<circle cx="127" cy="58.7" r=".46"/>
<circle cx="188" cy="147.6" r=".46"/>
<circle cx="188" cy="150.1" r=".46"/>
<circle cx="188" cy="152.6" r=".46"/>
<circle cx="236.2" cy="79" r=".46"/>
<circle cx="274.3" cy="71.4" r=".46"/>
<circle cx="271.8" cy="73.9" r=".46"/>
<circle cx="264.2" cy="79" r=".46"/>
<circle cx="236.2" cy="73.9" r=".46"/>
<circle cx="251.5" cy="58.7" r=".46"/>
<circle cx="236.2" cy="122.2" r=".46"/>
<circle cx="264.2" cy="122.2" r=".46"/>
<circle cx="30.5" cy="68.8" r=".46"/>
<circle cx="22.9" cy="43.4" r=".46"/>
<circle cx="33" cy="25.6" r=".46"/>
<circle cx="50.8" cy="68.8" r=".46"/>
<circle cx="73.7" cy="185.7" r=".46"/>
<circle cx="91.4" cy="73.9" r=".46"/>
<circle cx="106.7" cy="73.9" r=".46"/>
<circle cx="106.7" cy="53.6" r=".46"/>
<circle cx="91.4" cy="63.7" r=".46"/>
<circle cx="91.4" cy="81.5" r=".46"/>
<circle cx="25.4" cy="178" r=".46"/>
<circle cx="43.2" cy="185.7" r=".46"/>
<circle cx="55.9" cy="178" r=".46"/>
<circle cx="61" cy="68.8" r=".46"/>
<circle cx="30.5" cy="81.5" r=".46"/>
<circle cx="20.3" cy="68.8" r=".46"/>
<circle cx="40.6" cy="81.5" r=".46"/>
<circle cx="50.8" cy="81.5" r=".46"/>
<circle cx="86.4" cy="178" r=".46"/>
<circle cx="104.1" cy="185.7" r=".46"/>
</g>
<text font-size="2.8" fill="#840000" x="178" y="190.6">Title: ReflowESP</text>
<g font-size="2.1" fill="#840000">
<text x="178" y="184">Sheet: /</text>
<text x="178" y="181">Thomas Aldrian</text>
<text x="178" y="186.7">File: ReflowESP.kicad_sch</text>
<text x="178" y="196.9">KiCad E.D.A. kicad (6.0.6)</text>
<text x="178" y="194.1">Size: A4</text>
<text x="200" y="194.1">Date: 2022-07-24</text>
<text x="263" y="194.1">Rev: v0.0.6</text>
<text x="263" y="196.9">Id: 1/1</text>
</g>
<g font-size="1.8" fill="#840000">
<text x="35" y="11.9">1</text>
<text x="85" y="11.9">2</text>
<text x="135" y="11.9">3</text>
<text x="185" y="11.9">4</text>
<text x="235" y="11.9">5</text>
<text x="285" y="11.9">6</text>
<text x="150.2" y="28.9">IO0</text>
<text x="225.2" y="28.9">BUZZER</text>
<text x="10.3" y="35.9">A</text>
<text x="285.3" y="35.9">A</text>
<text x="150.2" y="36.5">IO2</text>
<text x="109.5" y="54.3">EN</text>
<text x="109.5" y="74.6">IO0</text>
<text x="180.1" y="72.1">EN</text>
<text x="277.2" y="74.6">MISO</text>
<text x="278.1" y="72.1">SCK</text>
<text x="278.1" y="79.7">CS0</text>
<text x="10.3" y="85.9">B</text>
<text x="189.2" y="89.9">IO2</text>
<text x="285.3" y="85.9">B</text>
<text x="123.3" y="95">EN</text>
<text x="188.3" y="92.4">BUZZER</text>
<text x="188.3" y="95">V_CS0</text>
<text x="123.3" y="100">RX</text>
<text x="122.9" y="105.1">IO0</text>
<text x="124.4" y="102.6">TX</text>
<text x="188.3" y="102.6">V_SCK</text>
<text x="188.3" y="107.7">DC</text>
<text x="189.2" y="105.1">V_MISO</text>
<text x="28.3" y="110.2">IO0</text>
<text x="28.3" y="112.7">EN</text>
<text x="188.3" y="110.2">RST</text>
<text x="188.3" y="112.7">V_MOSI</text>
<text x="25.7" y="117.8">RX</text>
<text x="57.1" y="115.3">PWM</text>
<text x="80" y="117.8">V_SCK</text>
<text x="80" y="115.3">V_MOSI</text>
<text x="188.3" y="115.3">SSR1</text>
<text x="188.3" y="117.8">SSR2</text>
<text x="230.1" y="118.1">L4</text>
<text x="26.7" y="120.4">TX</text>
<text x="80" y="122.9">DC</text>
<text x="80" y="120.4">V_CS0</text>
<text x="80" y="125.4">RST</text>
<text x="123.2" y="125.4">CS1</text>
<text x="188.3" y="120.4">SSR3</text>
<text x="279.4" y="122.9">CS1</text>
<text x="122.4" y="130.5">PWM</text>
<text x="10.3" y="135.9">C</text>
<text x="285.3" y="135.9">C</text>
<text x="121.2" y="140.7">MISO</text>
<text x="122.2" y="143.2">MOSI</text>
<text x="122.9" y="138.1">SCK</text>
<text x="56.2" y="145.8">V_SSR</text>
<text x="123.2" y="145.8">CS0</text>
<text x="33.3" y="150.8">V_SSR</text>
<text x="44.4" y="168.6">V_SSR</text>
<text x="74.9" y="168.6">V_SSR</text>
<text x="105.4" y="168.6">V_SSR</text>
<text x="26.1" y="174.2" transform="rotate(-90 26.1 174.2)">SSR1</text>
<text x="56.6" y="174.2" transform="rotate(-90 56.6 174.2)">SSR2</text>
<text x="87.1" y="174.2" transform="rotate(-90 87.1 174.2)">SSR3</text>
<text x="10.3" y="185.9">D</text>
<text x="285.3" y="185.9">D</text>
<text x="35" y="199.9">1</text>
<text x="85" y="199.9">2</text>
<text x="135" y="199.9">3</text>
<text x="185" y="199.9">4</text>
<text x="235" y="199.9">5</text>
<text x="285" y="199.9">6</text>
</g>
<g font-size="1.8" fill="#006464">
<text x="38.6" y="17.4">D1</text>
<text x="44.5" y="16.8">+5V</text>
<text x="64.8" y="16.8">+5V</text>
<text x="18.5" y="21.8">USB_B_Micro</text>
<text x="23.3" y="19.5">J1</text>
<text x="36.6" y="19.9">1N5819</text>
<text x="73.8" y="22.5">TP1</text>
<text x="90.2" y="19.3">+5V</text>
<text x="135.5" y="21.9">+3V3</text>
<text x="142.4" y="23.6">R2</text>
<text x="238.4" y="22.5">R11</text>
<text x="248.6" y="22.5">JP1</text>
<text x="22" y="26.3">VBUS</text>
<text x="53.5" y="28.8">VIN</text>
<text x="53.5" y="26.3">J2</text>
<text x="74.1" y="25">TestPoint</text>
<text x="93.4" y="28.9">R1</text>
<text x="142.5" y="25.9">5k</text>
<text x="238.6" y="25">220</text>
<text x="245.3" y="25">PIEZO_SEL</text>
<text x="266.1" y="28.9">LS1</text>
<text x="24.6" y="31.4">D+</text>
<text x="41.3" y="35.8">GND</text>
<text x="93.5" y="31.2">1k5</text>
<text x="142.4" y="31.2">R3</text>
<text x="142.5" y="33.5">5k</text>
<text x="266.3" y="31.2">Speaker</text>
<text x="21" y="37.3" transform="rotate(-90 21 37.3)">Shield</text>
<text x="23.5" y="37.3" transform="rotate(-90 23.5 37.3)">GND</text>
<text x="25.2" y="36.4">ID</text>
<text x="94.4" y="39">PWRLED</text>
<text x="94.6" y="36.7">D2</text>
<text x="252.2" y="38.3">GND</text>
<text x="97.1" y="47">SW1</text>
<text x="135.3" y="43.4">GND</text>
<text x="21" y="51">GND</text>
<text x="89.6" y="48.5">GND</text>
<text x="94.2" y="49.3">SW_RESET</text>
<text x="125.3" y="52.4">+3V3</text>
<text x="183.7" y="52.4">+3V3</text>
<text x="244.8" y="53.5">C12</text>
<text x="249.8" y="52.4">+3V3</text>
<text x="109.2" y="58.1">C5</text>
<text x="130.5" y="56.8">10u</text>
<text x="130.9" y="54.2">C7</text>
<text x="244.4" y="55.8">100n</text>
<text x="19.1" y="62.5">+5V</text>
<text x="31.5" y="65.6">NCP1117-3.3_SOT223</text>
<text x="39.5" y="63.3">U1</text>
<text x="59.3" y="62.5">+3V3</text>
<text x="109.5" y="60.4">100n</text>
<text x="130.9" y="64.4">C8</text>
<text x="187.4" y="60.7">R4</text>
<text x="187.5" y="63">10k</text>
<text x="189.4" y="65.7">C9</text>
<text x="244.5" y="64.6">MAX31855KASA</text>
<text x="250.3" y="62.3">U3</text>
<text x="266.2" y="64.5">R12</text>
<text x="35.8" y="69.5">VI</text>
<text x="42.9" y="69.5">VO</text>
<text x="68.8" y="68.2">TP2</text>
<text x="69" y="70.7">TestPoint</text>
<text x="94.6" y="69.6">SW_BOOT</text>
<text x="97.1" y="67.3">SW2</text>
<text x="130.1" y="66.9">100n</text>
<text x="188.5" y="68.2">100n</text>
<text x="221.6" y="70.1">J11</text>
<text x="230.1" y="69.8">L1</text>
<text x="239.5" y="66.2">GND</text>
<text x="266.3" y="66.8">10k</text>
<text x="24.3" y="74.5">C1</text>
<text x="24.4" y="77.1">1u</text>
<text x="34.5" y="74.5">C2</text>
<text x="34.6" y="77.1">10u</text>
<text x="41.3" y="73.7" transform="rotate(-90 41.3 73.7)">GND</text>
<text x="54.8" y="73.7">C3</text>
<text x="54.9" y="76.2">10u</text>
<text x="65" y="74.5">C4</text>
<text x="65" y="77.1">1u</text>
<text x="135.3" y="76.4">GND</text>
<text x="149.6" y="77.1">ESP32-WROVER-E</text>
<text x="156.3" y="74.5">U2</text>
<text x="199.4" y="72">GND</text>
<text x="221.4" y="72.4">TC1</text>
<text x="228.6" y="72.2">ferrite</text>
<text x="228.6" y="77.2">ferrite</text>
<text x="230.1" y="74.9">L2</text>
<text x="238.9" y="75.9">C10</text>
<text x="244.9" y="74.5">T+</text>
<text x="252.1" y="73.6" transform="rotate(-90 252.1 73.6)">VCC</text>
<text x="254.3" y="72">SCK</text>
<text x="255.5" y="74.5">SO</text>
<text x="109.2" y="78.5">C6</text>
<text x="109.5" y="80.8">100n</text>
<text x="238.9" y="78.2">10n</text>
<text x="244.9" y="79.6">T-</text>
<text x="252.1" y="83.1" transform="rotate(-90 252.1 83.1)">GND</text>
<text x="254.2" y="79.6">~{CS}</text>
<text x="38.8" y="89.1">GND</text>
<text x="89.6" y="89.1">GND</text>
<text x="133.1" y="89.8">3V3</text>
<text x="166.6" y="89.8">ADC2_CH2/GPIO2</text>
<text x="133.1" y="94.9">EN/CHIP_PU</text>
<text x="166.6" y="92.3">ADC2_CH0/GPIO4</text>
<text x="176.5" y="94.9">GPIO5</text>
<text x="249.6" y="91.6">GND</text>
<text x="249.8" y="95.5">+3V3</text>
<text x="133.1" y="99.9">U0RXD/GPIO3</text>
<text x="179.3" y="97.4">NC</text>
<text x="179.3" y="99.9">NC</text>
<text x="244.4" y="99">100n</text>
<text x="244.8" y="96.7">C13</text>
<text x="15.2" y="106.3">PROG</text>
<text x="16.8" y="103.8">J3</text>
<text x="23.3" y="102.5">+3V3</text>
<text x="40.1" y="106.3">SERVO</text>
<text x="42.2" y="103.8">J4</text>
<text x="51.7" y="102.5">+5V</text>
<text x="64.7" y="106.3">DISPLAY</text>
<text x="67.6" y="103.8">J5</text>
<text x="74.1" y="102.5">+3V3</text>
<text x="133.1" y="105">GPIO0/BOOT/ADC2_CH1</text>
<text x="133.1" y="102.5">U0TXD/GPIO1</text>
<text x="175.5" y="102.5">GPIO18</text>
<text x="175.5" y="105">GPIO19</text>
<text x="175.5" y="107.6">GPIO21</text>
<text x="244.5" y="107.8">MAX31855KASA</text>
<text x="250.3" y="105.5">U4</text>
<text x="266.2" y="107.7">R13</text>
<text x="133.1" y="110.1">SENSOR_VP/GPIO36/ADC1_CH0</text>
<text x="133.1" y="112.6">SENSOR_VN/GPIO39/ADC1_CH3</text>
<text x="175.5" y="110.1">GPIO22</text>
<text x="175.5" y="112.6">GPIO23</text>
<text x="221.6" y="113.3">J12</text>
<text x="230.1" y="113">L3</text>
<text x="239.5" y="109.4">GND</text>
<text x="266.3" y="110">10k</text>
<text x="133.1" y="115.2">GPIO34/ADC1_CH6</text>
<text x="133.1" y="117.7">GPIO35/ADC1_CH7</text>
<text x="159.4" y="115.2">DAC_1/ADC2_CH8/GPIO25</text>
<text x="159.4" y="117.7">DAC_2/ADC2_CH9/GPIO26</text>
<text x="221.4" y="115.6">TC2</text>
<text x="228.6" y="115.3">ferrite</text>
<text x="238.9" y="119.1">C11</text>
<text x="244.9" y="117.7">T+</text>
<text x="252.1" y="116.8" transform="rotate(-90 252.1 116.8)">VCC</text>
<text x="254.3" y="115.2">SCK</text>
<text x="255.5" y="117.7">SO</text>
<text x="48.8" y="122.8">GND</text>
<text x="133.1" y="125.3">32K_XP/GPIO32/ADC1_CH4</text>
<text x="165.6" y="120.3">ADC2_CH7/GPIO27</text>
<text x="179.3" y="125.3">NC</text>
<text x="228.6" y="120.4">ferrite</text>
<text x="238.9" y="121.4">10n</text>
<text x="244.9" y="122.8">T-</text>
<text x="254.2" y="122.8">~{CS}</text>
<text x="23.4" y="130.4">GND</text>
<text x="133.1" y="130.4">32K_XN/GPIO33/ADC1_CH5</text>
<text x="179.3" y="130.4">NC</text>
<text x="179.3" y="127.9">NC</text>
<text x="252.1" y="126.2" transform="rotate(-90 252.1 126.2)">GND</text>
<text x="74.2" y="133">GND</text>
<text x="179.3" y="133">NC</text>
<text x="179.3" y="135.5">NC</text>
<text x="249.6" y="134.8">GND</text>
<text x="17.4" y="143.1">J6</text>
<text x="24.2" y="141.3">+5V</text>
<text x="28.8" y="141.3">+3V3</text>
<text x="45.2" y="142.3">EXT_V_SSR</text>
<text x="49.4" y="139.9">J8</text>
<text x="133.1" y="138">MTMS/GPIO14/ADC2_CH6</text>
<text x="133.1" y="140.6">MTDI/GPIO12/ADC2_CH5</text>
<text x="133.1" y="143.1">MTCK/GPIO13/ADC2_CH4</text>
<text x="179.3" y="138">NC</text>
<text x="179.3" y="140.6">NC</text>
<text x="233.9" y="143.1">H1</text>
<text x="259.3" y="143.1">H3</text>
<text x="13.3" y="145.7">V_SSR_SEL</text>
<text x="133.1" y="145.7">MTDO/GPIO15/ADC2_CH3</text>
<text x="177.9" y="145.7">GND</text>
<text x="177.9" y="148.2">GND</text>
<text x="234.4" y="145.7">MountingHole_Pad</text>
<text x="259.8" y="145.7">MountingHole_Pad</text>
<text x="54" y="155.1">GND</text>
<text x="168.3" y="153.3">GND_THERMAL</text>
<text x="177.9" y="150.7">GND</text>
<text x="233.9" y="155.8">H2</text>
<text x="237.5" y="150.7">GND</text>
<text x="259.3" y="155.8">H4</text>
<text x="262.9" y="150.7">GND</text>
<text x="186" y="160.9">GND</text>
<text x="234.4" y="158.4">MountingHole_Pad</text>
<text x="259.8" y="158.4">MountingHole_Pad</text>
<text x="35.3" y="165.1">SSR1</text>
<text x="36.7" y="162.8">J7</text>
<text x="65.8" y="165.1">SSR2</text>
<text x="67.1" y="162.8">J9</text>
<text x="96.3" y="165.1">SSR3</text>
<text x="97.1" y="162.8">J10</text>
<text x="237.5" y="163.4">GND</text>
<text x="262.9" y="163.4">GND</text>
<text x="29.3" y="172.3">R5</text>
<text x="59.8" y="172.3">R7</text>
<text x="90.3" y="172.3">R9</text>
<text x="27" y="174.9">R_Small</text>
<text x="34.4" y="180">R6</text>
<text x="46" y="177.5">Q1</text>
<text x="46.3" y="179.8">BSS138</text>
<text x="57.5" y="174.9">R_Small</text>
<text x="64.9" y="180">R8</text>
<text x="76.5" y="177.5">Q2</text>
<text x="76.7" y="179.8">BSS138</text>
<text x="90.4" y="174.9">??</text>
<text x="94.9" y="180">R10</text>
<text x="107" y="177.5">Q3</text>
<text x="107.2" y="179.8">BSS138</text>
<text x="34.1" y="182.5">10k</text>
<text x="64.6" y="182.5">10k</text>
<text x="95" y="182.5">10k</text>
<text x="41.3" y="193.2">GND</text>
<text x="71.8" y="193.2">GND</text>
<text x="102.3" y="193.2">GND</text>
</g>
<g font-size="1.8" fill="#0000c2">
<text x="243.8" y="17.8">Cut trace to disable buzzer.</text>
<text x="157.5" y="22.7">STRAPPING PINS</text>
<text x="94" y="25.4">Power LED</text>
<text x="157.5" y="26.8">IO0: SPI / Download boot</text>
<text x="157.5" y="28.9">IO2: Boot. Always pull down.</text>
<text x="157.5" y="30.9">IO4: No use, aside from testing mode.</text>
<text x="157.5" y="32.9">Don't care.</text>
<text x="157.5" y="35">IO5: SDIO timings, can be overriden after boot.</text>
<text x="157.5" y="37">Don't care.</text>
<text x="157.5" y="39.1">IO12: MTDI. Internal LDO.</text>
<text x="157.5" y="41.1">IO15: MTDO. Toggles debug boot logs on U0TX,</text>
<text x="217.2" y="41.8">BUZZER</text>
<text x="157.5" y="43.2">and SDIO timings.</text>
<text x="14" y="52">POWER</text>
<text x="260.3" y="55.1">External pullup for CS,</text>
<text x="260.3" y="57.1">in case ESP fails.</text>
<text x="14" y="92.6">3V3 REG</text>
<text x="87.6" y="92.6">LEDS AND KEYS</text>
<text x="186.7" y="100.3">VSPI</text>
<text x="188" y="123.2">SSR</text>
<text x="14" y="133.2">CONNECTIONS</text>
<text x="121.9" y="135.9">HSPI</text>
<text x="217.2" y="135.8">THERMOCOUPLE INTERFACE</text>
<text x="76.2" y="143.2">Two jumpers are used</text>
<text x="76.2" y="145.3">to set the desired V_SSR.</text>
<text x="76.2" y="147.3">3v3, 5v, or an external source.</text>
<text x="120.6" y="163.7">ESP32</text>
<text x="217.2" y="163.7">MECHANICAL</text>
<text x="14" y="194.2">SSR/RELAY OUTPUTS</text>
</g>
<g font-size="1.8" fill="#a90000">
<text x="28.7" y="25.4">1</text>
<text x="47.1" y="25.4">1</text>
<text x="47.1" y="27.9">2</text>
<text x="247.2" y="29.7">1</text>
<text x="252.2" y="29.7">2</text>
<text x="257.3" y="29.7">1</text>
<text x="28.7" y="33">2</text>
<text x="28.7" y="30.5">3</text>
<text x="28.7" y="35.6">4</text>
<text x="257.3" y="32.3">2</text>
<text x="20.1" y="40.1" transform="rotate(-90 20.1 40.1)">6</text>
<text x="22.6" y="40.1" transform="rotate(-90 22.6 40.1)">5</text>
<text x="33.8" y="68.6">3</text>
<text x="46.5" y="68.6">2</text>
<text x="251.2" y="68.1" transform="rotate(-90 251.2 68.1)">4</text>
<text x="259.9" y="71.1">5</text>
<text x="40.4" y="75.7" transform="rotate(-90 40.4 75.7)">1</text>
<text x="223.7" y="77.5">1</text>
<text x="223.7" y="74.9">2</text>
<text x="242.1" y="73.7">3</text>
<text x="259.9" y="73.7">7</text>
<text x="242.1" y="78.7">2</text>
<text x="259.9" y="78.7">6</text>
<text x="130.3" y="88.9">2</text>
<text x="183.2" y="88.9">24</text>
<text x="251.2" y="85.8" transform="rotate(-90 251.2 85.8)">1</text>
<text x="130.3" y="94">3</text>
<text x="183.2" y="91.4">26</text>
<text x="183.2" y="94">29</text>
<text x="129.8" y="99.1">34</text>
<text x="129.8" y="101.6">35</text>
<text x="183.2" y="96.5">27</text>
<text x="183.2" y="99.1">28</text>
<text x="183.2" y="101.6">30</text>
<text x="129.8" y="104.1">25</text>
<text x="183.2" y="104.1">31</text>
<text x="183.2" y="106.7">33</text>
<text x="20.5" y="109.2">1</text>
<text x="20.5" y="111.8">2</text>
<text x="45.9" y="109.2">1</text>
<text x="45.9" y="111.8">2</text>
<text x="71.3" y="109.2">1</text>
<text x="71.3" y="111.8">2</text>
<text x="130.3" y="109.2">4</text>
<text x="130.3" y="111.8">5</text>
<text x="183.2" y="109.2">36</text>
<text x="183.2" y="111.8">37</text>
<text x="251.2" y="111.2" transform="rotate(-90 251.2 111.2)">4</text>
<text x="20.5" y="114.3">3</text>
<text x="20.5" y="116.8">4</text>
<text x="20.5" y="119.4">5</text>
<text x="45.9" y="114.3">3</text>
<text x="71.3" y="114.3">3</text>
<text x="71.3" y="116.8">4</text>
<text x="71.3" y="119.4">5</text>
<text x="130.3" y="114.3">6</text>
<text x="130.3" y="116.8">7</text>
<text x="183.2" y="114.3">10</text>
<text x="183.2" y="116.8">11</text>
<text x="183.2" y="119.4">12</text>
<text x="223.7" y="118.1">2</text>
<text x="242.1" y="116.8">3</text>
<text x="259.9" y="114.3">5</text>
<text x="259.9" y="116.8">7</text>
<text x="20.5" y="121.9">6</text>
<text x="71.3" y="121.9">6</text>
<text x="71.3" y="124.5">7</text>
<text x="130.3" y="124.5">8</text>
<text x="183.2" y="124.5">21</text>
<text x="223.7" y="120.6">1</text>
<text x="242.1" y="121.9">2</text>
<text x="259.9" y="121.9">6</text>
<text x="130.3" y="129.5">9</text>
<text x="183.2" y="129.5">17</text>
<text x="183.2" y="127">22</text>
<text x="251.2" y="129" transform="rotate(-90 251.2 129)">1</text>
<text x="129.8" y="137.2">13</text>
<text x="183.2" y="132.1">18</text>
<text x="183.2" y="134.6">19</text>
<text x="183.2" y="137.2">20</text>
<text x="129.8" y="139.7">14</text>
<text x="129.8" y="142.2">16</text>
<text x="183.2" y="139.7">32</text>
<text x="20.5" y="147.3">1</text>
<text x="20.5" y="149.9">2</text>
<text x="50.9" y="147.3">1</text>
<text x="50.9" y="144.8">2</text>
<text x="129.8" y="144.8">23</text>
<text x="183.2" y="147.3">15</text>
<text x="183.2" y="149.9">38</text>
<text x="183.7" y="144.8">1</text>
<text x="20.5" y="152.4">3</text>
<text x="183.2" y="152.4">39</text>
<text x="38.2" y="167.6">2</text>
<text x="68.7" y="167.6">2</text>
<text x="99.2" y="167.6">2</text>
<text x="38.2" y="170.2">1</text>
<text x="68.7" y="170.2">1</text>
<text x="99.2" y="170.2">1</text>
<text x="36.3" y="177.8">1</text>
<text x="42.9" y="174.7" transform="rotate(-90 42.9 174.7)">3</text>
<text x="66.8" y="177.8">1</text>
<text x="73.4" y="174.7" transform="rotate(-90 73.4 174.7)">3</text>
<text x="97.3" y="177.8">1</text>
<text x="103.9" y="174.7" transform="rotate(-90 103.9 174.7)">3</text>
<text x="42.9" y="182.4" transform="rotate(-90 42.9 182.4)">2</text>
<text x="73.4" y="182.4" transform="rotate(-90 73.4 182.4)">2</text>
<text x="103.9" y="182.4" transform="rotate(-90 103.9 182.4)">2</text>
</g>
</svg>
